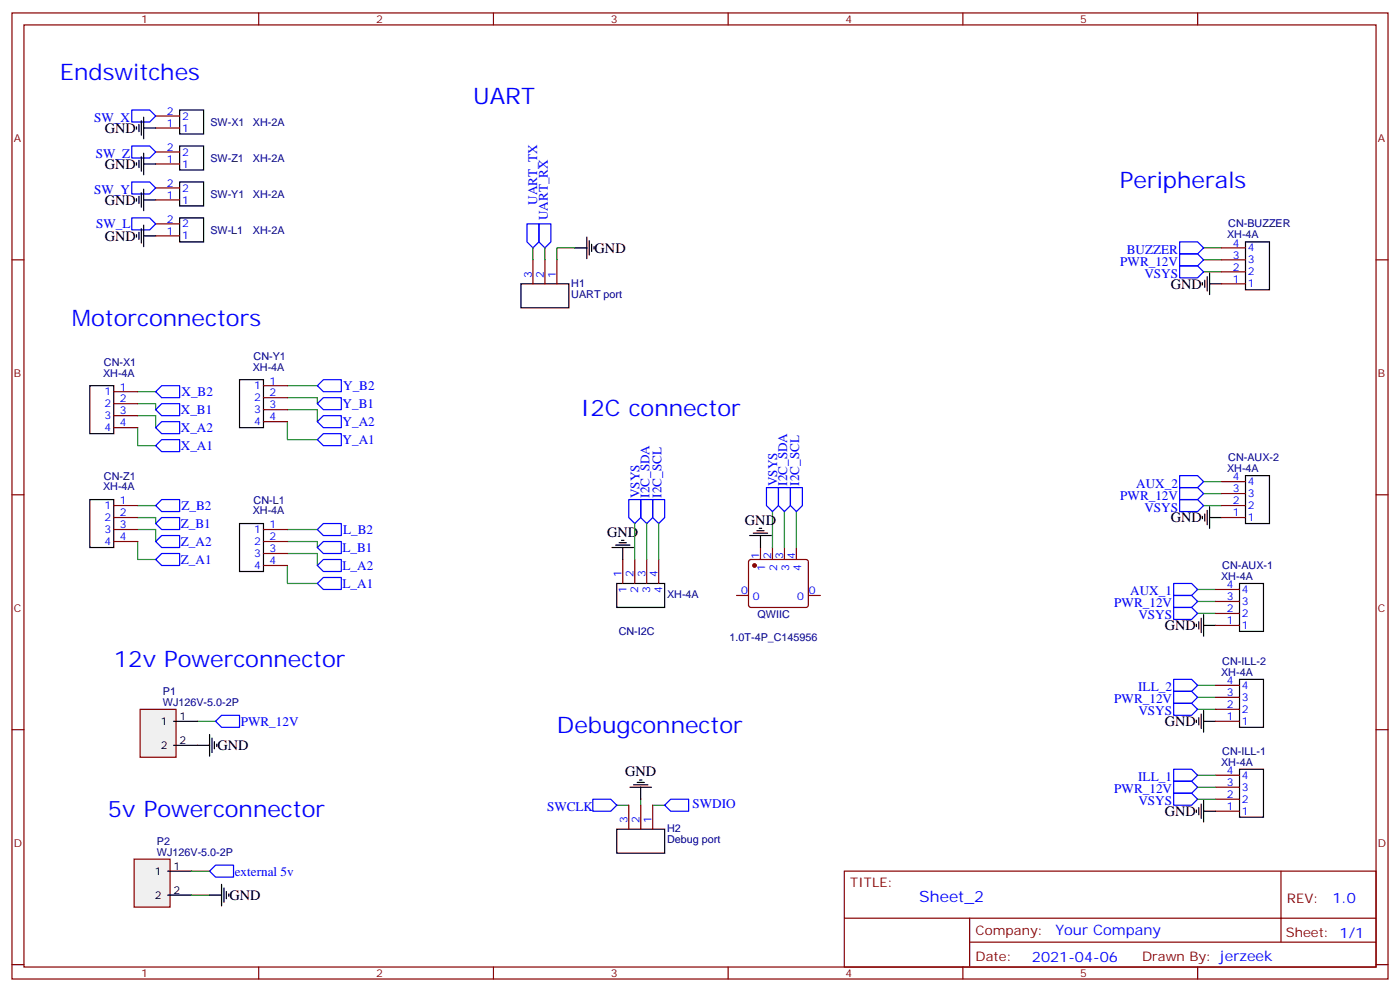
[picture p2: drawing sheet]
<svg xmlns="http://www.w3.org/2000/svg" width="412mm" height="292mm" viewBox="0 0 412 292" stroke-linecap="round" stroke-linejoin="round" font-family="sans-serif">
<g fill="none" stroke="#870000" stroke-width=".35">
<path d="M3.5 3.8h405.4v284.3h-405.4zM7.1 7.3h398.2v277.3h-398.2zM76.2 3.8v3.5M145.3 3.8v3.5M214.5 3.8v3.5M283.6 3.8v3.5M352.8 3.8v3.5M45.9 37.7h7M45.9 34.1h7M45.9 58.8h7M45.9 55.3h7M45.9 48.3h7"/>
<path d="M45.9 44.7h7M3.5 76.5h3.6M45.9 69.4h7M45.9 65.9h7M405.3 76.5h3.6M33.5 115.3h7.1M33.5 118.8h7.1M77.6 113.5h7.1M77.6 117.1h7.1M33.5 122.3h7.1M33.5 125.9h7.1M77.6 120.6h7.1"/>
<path d="M77.6 124.1h7.1M3.5 145.6h3.6M33.5 155.9h7.1M33.5 159.4h7.1M33.5 148.8h7.1M33.5 152.3h7.1M77.6 155.9h7.1M77.6 159.4h7.1M405.3 145.6h3.6M77.6 162.9h7.1M77.6 166.4h7.1M3.5 214.8h3.6"/>
<path d="M405.3 214.8h3.6M248.7 256.4h156.6v28.2h-156.6zM377.3 256.4v20.9M248.7 270.2h156.5M285.6 277.3h119.6M285.6 270.2v14.2M3.5 283.9h3.6M76.2 284.6v3.5M145.3 284.6v3.5M214.5 284.6v3.5M283.6 284.6v3.5M352.8 284.6v3.5"/>
<path d="M405.3 283.9h3.6"/>
</g>
<path d="M52.9 32.4h7.1v7h-7.1zM52.9 53.6h7.1v7h-7.1zM52.9 43h7.1v7h-7.1zM52.9 64.1h7.1v7.1h-7.1zM26.5 113.5h7v14.1h-7zM70.6 111.8h7v14.1h-7zM26.5 147h7v14.1h-7zM70.6 154.1h7v14.1h-7z" fill="none" stroke="#000" stroke-width=".35"/>
<g fill="none" stroke="#00f" stroke-width=".35">
<path d="M38.8 32.4h5.3l1.8 1.7-1.8 1.8h-5.3zM38.8 53.6h5.3l1.8 1.7-1.8 1.8h-5.3zM38.8 43h5.3l1.8 1.7-1.8 1.8h-5.3zM38.8 64.1h5.3l1.8 1.8-1.8 1.8h-5.3zM45.9 115.3l1.7-1.8h5.3v3.6h-5.3zM93.5 118.8l1.7-1.7h5.3v3.5h-5.3zM93.5 113.5l1.7-1.7h5.3v3.5h-5.3zM45.9 131.2l1.7-1.8h5.3v3.5h-5.3zM45.9 125.9l1.7-1.8h5.3v3.5h-5.3zM45.9 120.6l1.7-1.8h5.3v3.5h-5.3zM93.5 124.1l1.7-1.8h5.3v3.6h-5.3zM93.5 129.4l1.7-1.8h5.3v3.6h-5.3z"/>
<path d="M45.9 154.1l1.7-1.8h5.3v3.6h-5.3zM45.9 148.8l1.7-1.8h5.3v3.6h-5.3zM45.9 159.4l1.7-1.8h5.3v3.5h-5.3zM93.5 155.9l1.7-1.8h5.3v3.5h-5.3zM45.9 164.7l1.7-1.8h5.3v3.5h-5.3zM93.5 171.7l1.7-1.7h5.3v3.5h-5.3zM93.5 166.4l1.7-1.7h5.3v3.5h-5.3zM93.5 161.1l1.7-1.7h5.3v3.5h-5.3z"/>
</g>
<g fill="none" stroke="#008700" stroke-width=".35">
<path d="M40.6 118.8h5.3v1.8M40.6 115.3h5.3M84.7 117.1h8.8v1.7M84.7 113.5h8.8M40.6 125.9v5.3h5.3M40.6 122.3h5.3v3.6M84.7 124.1v5.3h8.8M84.7 120.6h8.8v3.5M40.6 159.4v5.3h5.3M40.6 155.9h5.3v3.5M40.6 152.3h5.3v1.8M40.6 148.8h5.3"/>
<path d="M84.7 159.4h8.8v1.7M84.7 155.9h8.8M84.7 166.4v5.3h8.8M84.7 162.9h8.8v3.5M58.2 212.3h5.3"/>
</g>
<path d="M41.3 208.8h10.6v14.1h-10.6z" fill="#f0f0f0" stroke="#870000" stroke-width=".35"/>
<g fill="none" stroke="#000" stroke-width=".35">
<path d="M40.2 37.3v.7M40.9 36.6v2.1M41.6 35.6v4.2M42.3 37.7h3.6M42.3 34.5v6.4M40.2 47.9v.7M40.2 58.5v.7M40.9 47.2v2.1M40.9 57.8v2.1M41.6 46.1v4.3M41.6 56.7v4.3M42.3 45.1v6.3"/>
<path d="M42.3 55.7v6.3M42.3 48.3h3.6M42.3 58.8h3.6M40.2 69.1v.7M40.9 68.4v2.1M41.6 67.3v4.2M42.3 66.3v6.3M42.3 69.4h3.6M366.9 71.2h7v14.1h-7zM354.2 83.2v.7M354.9 82.5v2.1M355.6 81.4v4.3"/>
<path d="M356.3 80.4v6.3M356.3 83.5h3.5M366.9 140h7v14.1h-7zM182.4 159.7h2.1M183.1 159h.7M220.8 157.6h6.4M221.9 156.9h4.2M223 156.2h2.1M223.7 155.5h.7M224 157.6v3.5M354.2 152v.7M354.9 151.3v2.1"/>
<path d="M355.6 150.2v4.2M356.3 152.3h3.5M356.3 149.2v6.3M180.3 161.1h6.3M181.3 160.4h4.3M181.7 171.7h14.1v7.1h-14.1zM183.4 161.1v3.6M365.1 171.7h7.1v14.1h-7.1zM352.4 183.7v.7M353.1 183v2.1M353.8 182v4.2M354.5 180.9v6.4"/>
<path d="M354.5 184.1h3.6M365.1 200h7.1v14.1h-7.1zM51.2 212.3h7M51.2 219.4h7M352.4 211.9v.8M353.1 211.2v2.2M353.8 210.2v4.2M354.5 212.3h3.6M354.5 209.1v6.4M185.6 231.7h6.3M186.6 231h4.3M187.7 230.3h2.1"/>
<path d="M188.4 229.6h.7M188.7 231.7v3.5M352.4 238.4v.7M353.1 237.7v2.1M353.8 236.6v4.3M354.5 238.8h3.6M354.5 235.6v6.3M365.1 226.4h7.1v14.1h-7.1zM181.7 244.1h14.1v7h-14.1z"/>
</g>
<g fill="none" stroke="#00f" stroke-width=".35">
<path d="M347.5 71.2h5.3l1.7 1.8-1.7 1.7h-5.3zM347.5 74.7h5.3l1.7 1.8-1.7 1.7h-5.3zM347.5 78.2h5.3l1.7 1.8-1.7 1.8h-5.3zM347.5 140h5.3l1.7 1.7-1.7 1.8h-5.3zM185.2 147h3.5v5.3l-1.7 1.8-1.8-1.8zM188.7 147h3.6v5.3l-1.8 1.8-1.8-1.8zM192.3 147h3.5v5.3l-1.8 1.8-1.7-1.8zM225.8 143.5h3.5v5.3l-1.8 1.8-1.7-1.8zM229.3 143.5h3.5v5.3l-1.7 1.8-1.8-1.8zM232.8 143.5h3.6v5.3l-1.8 1.8-1.8-1.8zM347.5 143.5h5.3l1.7 1.8-1.7 1.7h-5.3zM347.5 147h5.3l1.7 1.8-1.7 1.8h-5.3z"/>
<path d="M345.7 171.7h5.3l1.8 1.8-1.8 1.8h-5.3zM345.7 175.3h5.3l1.8 1.7-1.8 1.8h-5.3zM345.7 178.8h5.3l1.8 1.8-1.8 1.7h-5.3zM345.7 200h5.3l1.8 1.7-1.8 1.8h-5.3zM63.5 212.3l1.8-1.8h5.3v3.6h-5.3zM345.7 203.5h5.3l1.8 1.7-1.8 1.8h-5.3zM345.7 207h5.3l1.8 1.8-1.8 1.7h-5.3zM174.6 235.2h5.3l1.8 1.8-1.8 1.8h-5.3zM197.6 235.2h5.2v3.6h-5.2l-1.8-1.8zM345.7 233.5h5.3l1.8 1.7-1.8 1.8h-5.3zM345.7 229.9h5.3l1.8 1.8-1.8 1.8h-5.3zM345.7 226.4h5.3l1.8 1.8-1.8 1.7h-5.3z"/>
<path d="M61.7 256.4l1.8-1.8h5.3v3.6h-5.3z"/>
</g>
<g fill="none" stroke="#008700" stroke-width=".35">
<path d="M354.5 73h5.3M354.5 76.5h5.3M354.5 80h5.3M187 154.1v10.6M190.5 154.1v10.6M194 154.1v10.6M227.5 150.6v10.5M231.1 150.6v10.5M234.6 150.6v10.5M354.5 141.7h5.3M354.5 148.8h5.3M354.5 145.3h5.3"/>
<path d="M352.8 173.5h5.3M352.8 177h5.3M352.8 180.6h5.3M352.8 201.7h5.3M352.8 208.8h5.3M352.8 205.2h5.3M181.7 237h3.5M188.7 235.2v1.8M192.3 237h3.5M352.8 231.7h5.3M352.8 235.2h5.3M352.8 228.2h5.3"/>
</g>
<g fill="none" stroke="#870000" stroke-width=".35">
<path d="M359.8 76.5h7.1M359.8 73h7.1M359.8 83.5h7.1M359.8 80h7.1M359.8 152.3h7.1M359.8 148.8h7.1M359.8 145.3h7.1M359.8 141.7h7.1M183.4 164.7v7M187 164.7v7M190.5 164.7v7M194 164.7v7"/>
<path d="M217 175.3h3.5M220.7 164.9l.5-.2h16.2l.5 .2 .2 .5v12.7l-.2 .5-.5 .2h-16.2l-.5-.2-.2-.5v-12.7zM224 161.1v3.6M227.5 161.1v3.6M231.1 161.1v3.6M234.6 161.1v3.6M238.1 175.3h3.6M358.1 177h7M358.1 173.5h7M358.1 184.1h7M358.1 180.6h7M358.1 212.3h7"/>
<path d="M358.1 208.8h7M358.1 205.2h7M358.1 201.7h7M185.2 237v7.1M188.7 237v7.1M192.3 237v7.1M358.1 238.8h7M358.1 235.2h7M358.1 231.7h7M358.1 228.2h7"/>
</g>
<circle cx="222.2" cy="166.4" r=".53" fill="#870000" stroke="#870000" stroke-width=".35"/>
<path d="M39.5 252.9h10.6v14.1h-10.6z" fill="#f0f0f0" stroke="#870000" stroke-width=".35"/>
<g fill="none" stroke="#000" stroke-width=".35">
<path d="M169.3 73h3.6M172.9 69.8v6.3M173.6 70.8v4.3M174.3 71.9v2.1M175 72.6v.7M153.5 83.5h14.1v7.1h-14.1zM58.2 219.4h3.5M61.7 216.2v6.3M62.4 217.2v4.3M63.1 218.3v2.1M63.9 219v.7M49.4 256.4h7"/>
<path d="M49.4 263.5h7M61.7 263.5h3.6M65.3 260.3v6.3M66 261.3v4.3M66.7 262.4v2.1M67.4 263.1v.7"/>
</g>
<path d="M157 73v3.5M160.5 73v3.5M169.3 73h-5.3v3.5M56.4 256.4h5.3M56.4 263.5h5.3" fill="none" stroke="#008700" stroke-width=".35"/>
<path d="M157 76.5v7M160.5 76.5v7M164 76.5v7" fill="none" stroke="#870000" stroke-width=".35"/>
<path d="M155.2 65.9h3.5v5.3l-1.7 1.8-1.8-1.8zM158.7 65.9h3.6v5.3l-1.8 1.8-1.8-1.8z" fill="none" stroke="#00f" stroke-width=".35"/>
<g font-size="6.7" fill="#00f">
<text x="17.6" y="23.6">Endswitches</text>
<text x="139.3" y="30.6">UART</text>
<text x="329.8" y="55.3">Peripherals</text>
<text x="21.2" y="95.9">Motorconnectors</text>
<text x="171.1" y="122.3">I2C connector</text>
<text x="33.5" y="196.4">12v Powerconnector</text>
<text x="164" y="215.8">Debugconnector</text>
<text x="31.7" y="240.5">5v Powerconnector</text>
</g>
<text font-size="4.6" fill="#00f" x="270.8" y="265.4">Sheet_2</text>
<g font-size="4.2">
<text x="30.9" y="39.1">GND</text>
<text x="30.9" y="49.7">GND</text>
<text x="30.9" y="60.3">GND</text>
<text x="30.9" y="70.9">GND</text>
<text x="175.2" y="74.4">GND</text>
<text x="344.8" y="85">GND</text>
<text x="219.4" y="154.4">GND</text>
<text x="344.8" y="153.8">GND</text>
<text x="178.9" y="157.9">GND</text>
<text x="343.1" y="185.5">GND</text>
<text x="343.1" y="213.7">GND</text>
<text x="64" y="220.8">GND</text>
<text x="184.2" y="228.5">GND</text>
<text x="343.1" y="240.2">GND</text>
<text x="67.6" y="264.9">GND</text>
</g>
<g font-size="4.2" fill="#00f">
<text x="392.5" y="265.7">1.0</text>
<text x="310.9" y="275.2">Your Company</text>
<text x="304" y="283">2021-04-06</text>
</g>
<g font-size="3.9" fill="#00f">
<text x="27.8" y="35.9">SW_X</text>
<text x="28.2" y="46.5">SW_Z</text>
<text x="27.8" y="57.1">SW_Y</text>
<text x="158.2" y="60.2" transform="rotate(-90 158.2 60.2)">UART_TX</text>
<text x="161.4" y="64.8" transform="rotate(-90 161.4 64.8)">UART_RX</text>
<text x="28.3" y="67.1">SW_L</text>
<text x="331.9" y="74.7">BUZZER</text>
<text x="330" y="78.2">PWR_12V</text>
<text x="337.1" y="81.8">VSYS</text>
<text x="53.5" y="116.6">X_B2</text>
<text x="101.1" y="114.8">Y_B2</text>
<text x="53.3" y="122">X_B1</text>
<text x="100.9" y="120.2">Y_B1</text>
<text x="100.9" y="125.5">Y_A2</text>
<text x="53.3" y="127.2">X_A2</text>
<text x="100.9" y="130.8">Y_A1</text>
<text x="53.3" y="132.5">X_A1</text>
<text x="228.9" y="143.1" transform="rotate(-90 228.9 143.1)">VSYS</text>
<text x="231.8" y="143" transform="rotate(-90 231.8 143)">I2C_SDA</text>
<text x="235.4" y="143" transform="rotate(-90 235.4 143)">I2C_SCL</text>
<text x="334.7" y="143.5">AUX_2</text>
<text x="188.3" y="146.7" transform="rotate(-90 188.3 146.7)">VSYS</text>
<text x="191.3" y="146.5" transform="rotate(-90 191.3 146.5)">I2C_SDA</text>
<text x="194.8" y="146.5" transform="rotate(-90 194.8 146.5)">I2C_SCL</text>
<text x="330" y="147">PWR_12V</text>
<text x="53.3" y="155.5">Z_B1</text>
<text x="53.5" y="150.1">Z_B2</text>
<text x="337.1" y="150.6">VSYS</text>
<text x="53.3" y="160.8">Z_A2</text>
<text x="101.1" y="157.2">L_B2</text>
<text x="53.3" y="166">Z_A1</text>
<text x="100.9" y="167.8">L_A2</text>
<text x="100.9" y="162.5">L_B1</text>
<text x="100.9" y="173.1">L_A1</text>
<text x="328.2" y="178.8">PWR_12V</text>
<text x="332.9" y="175.3">AUX_1</text>
<text x="335.3" y="182.3">VSYS</text>
<text x="335.3" y="203.5">ILL_2</text>
<text x="328.2" y="207">PWR_12V</text>
<text x="70.9" y="213.7">PWR_12V</text>
<text x="335.3" y="210.5">VSYS</text>
<text x="328.2" y="233.5">PWR_12V</text>
<text x="335.3" y="229.9">ILL_1</text>
<text x="161.1" y="238.8">SWCLK</text>
<text x="204" y="237.8">SWDIO</text>
<text x="335.3" y="237">VSYS</text>
<text x="69.2" y="257.8">external 5v</text>
</g>
<g font-size="3.9" fill="#800">
<text x="250.5" y="261">TITLE:</text>
<text x="379.1" y="265.7">REV:</text>
<text x="287.4" y="275.2">Company:</text>
<text x="378.7" y="275.8">Sheet: 1/1</text>
<text x="287.4" y="282.9">Date:</text>
<text x="336.4" y="282.9">Drawn By: jerzeek</text>
</g>
<g font-size="3.2" fill="#800">
<text x="41.6" y="6.8">1</text>
<text x="110.8" y="6.8">2</text>
<text x="179.9" y="6.8">3</text>
<text x="249.1" y="6.8">4</text>
<text x="318.2" y="6.8">5</text>
<text x="4.1" y="41.9">A</text>
<text x="405.9" y="41.9">A</text>
<text x="4.1" y="111.1">B</text>
<text x="405.9" y="111.1">B</text>
<text x="4.1" y="180.2">C</text>
<text x="405.9" y="180.2">C</text>
<text x="4.1" y="249.3">D</text>
<text x="405.9" y="249.3">D</text>
<text x="41.6" y="287.6">1</text>
<text x="110.8" y="287.6">2</text>
<text x="179.9" y="287.6">3</text>
<text x="249.1" y="287.6">4</text>
<text x="318.2" y="287.6">5</text>
</g>
<g font-size="3.2" fill="#00f">
<text x="49.1" y="33.8">2</text>
<text x="53.6" y="35.2">2</text>
<text x="49.1" y="37.3">1</text>
<text x="53.6" y="38.7">1</text>
<text x="49.1" y="47.9">1</text>
<text x="49.1" y="44.4">2</text>
<text x="53.6" y="45.8">2</text>
<text x="53.6" y="49.3">1</text>
<text x="49.1" y="58.5">1</text>
<text x="49.1" y="55">2</text>
<text x="53.6" y="59.9">1</text>
<text x="53.6" y="56.4">2</text>
<text x="49.1" y="65.5">2</text>
<text x="49.1" y="69.1">1</text>
<text x="53.6" y="70.5">1</text>
<text x="53.6" y="67">2</text>
<text x="363.1" y="76.1">3</text>
<text x="363.1" y="72.6">4</text>
<text x="367.6" y="77.5">3</text>
<text x="367.6" y="74">4</text>
<text x="156.6" y="81.8" transform="rotate(-90 156.6 81.8)">3</text>
<text x="160.2" y="81.8" transform="rotate(-90 160.2 81.8)">2</text>
<text x="163.7" y="81.8" transform="rotate(-90 163.7 81.8)">1</text>
<text x="363.1" y="83.2">1</text>
<text x="363.1" y="79.7">2</text>
<text x="367.6" y="81.1">2</text>
<text x="367.6" y="84.6">1</text>
<text x="79.4" y="113.2">1</text>
<text x="30.8" y="116.3">1</text>
<text x="30.8" y="119.9">2</text>
<text x="35.3" y="114.9">1</text>
<text x="35.3" y="118.5">2</text>
<text x="74.9" y="114.6">1</text>
<text x="74.9" y="118.1">2</text>
<text x="79.4" y="116.7">2</text>
<text x="30.8" y="123.4">3</text>
<text x="35.3" y="122">3</text>
<text x="35.3" y="125.5">4</text>
<text x="74.9" y="121.6">3</text>
<text x="74.9" y="125.2">4</text>
<text x="79.4" y="120.2">3</text>
<text x="79.4" y="123.8">4</text>
<text x="30.8" y="126.9">4</text>
<text x="363.1" y="141.4">4</text>
<text x="367.6" y="142.8">4</text>
<text x="30.8" y="149.9">1</text>
<text x="35.3" y="148.4">1</text>
<text x="363.1" y="148.4">2</text>
<text x="363.1" y="144.9">3</text>
<text x="367.6" y="149.9">2</text>
<text x="367.6" y="146.3">3</text>
<text x="30.8" y="153.4">2</text>
<text x="35.3" y="152">2</text>
<text x="35.3" y="155.5">3</text>
<text x="79.4" y="155.5">1</text>
<text x="363.1" y="152">1</text>
<text x="367.6" y="153.4">1</text>
<text x="30.8" y="156.9">3</text>
<text x="30.8" y="160.4">4</text>
<text x="35.3" y="159">4</text>
<text x="74.9" y="156.9">1</text>
<text x="74.9" y="160.4">2</text>
<text x="79.4" y="159">2</text>
<text x="74.9" y="164">3</text>
<text x="74.9" y="167.5">4</text>
<text x="79.4" y="162.6">3</text>
<text x="79.4" y="166.1">4</text>
<text x="223.7" y="164.5" transform="rotate(-90 223.7 164.5)">1</text>
<text x="225.4" y="168" transform="rotate(-90 225.4 168)">1</text>
<text x="227.2" y="164.5" transform="rotate(-90 227.2 164.5)">2</text>
<text x="229" y="168" transform="rotate(-90 229 168)">2</text>
<text x="230.7" y="164.5" transform="rotate(-90 230.7 164.5)">3</text>
<text x="232.5" y="168" transform="rotate(-90 232.5 168)">3</text>
<text x="234.2" y="164.5" transform="rotate(-90 234.2 164.5)">4</text>
<text x="236" y="168" transform="rotate(-90 236 168)">4</text>
<text x="183.1" y="170" transform="rotate(-90 183.1 170)">1</text>
<text x="186.6" y="170" transform="rotate(-90 186.6 170)">2</text>
<text x="190.1" y="170" transform="rotate(-90 190.1 170)">3</text>
<text x="193.7" y="170" transform="rotate(-90 193.7 170)">4</text>
<text x="361.3" y="173.1">4</text>
<text x="184.5" y="174.5" transform="rotate(-90 184.5 174.5)">1</text>
<text x="188" y="174.5" transform="rotate(-90 188 174.5)">2</text>
<text x="191.6" y="174.5" transform="rotate(-90 191.6 174.5)">3</text>
<text x="195.1" y="174.5" transform="rotate(-90 195.1 174.5)">4</text>
<text x="218.3" y="174.9">0</text>
<text x="221.8" y="176.7">0</text>
<text x="234.8" y="176.7">0</text>
<text x="238.3" y="174.9">0</text>
<text x="361.3" y="176.7">3</text>
<text x="365.8" y="178.1">3</text>
<text x="365.8" y="174.6">4</text>
<text x="361.3" y="183.7">1</text>
<text x="361.3" y="180.2">2</text>
<text x="365.8" y="185.1">1</text>
<text x="365.8" y="181.6">2</text>
<text x="361.3" y="201.4">4</text>
<text x="365.8" y="202.8">4</text>
<text x="361.3" y="208.4">2</text>
<text x="361.3" y="204.9">3</text>
<text x="365.8" y="209.8">2</text>
<text x="365.8" y="206.3">3</text>
<text x="361.3" y="211.9">1</text>
<text x="365.8" y="213.4">1</text>
<text x="361.3" y="227.8">4</text>
<text x="361.3" y="231.4">3</text>
<text x="365.8" y="232.8">3</text>
<text x="365.8" y="229.2">4</text>
<text x="361.3" y="238.4">1</text>
<text x="361.3" y="234.9">2</text>
<text x="365.8" y="239.8">1</text>
<text x="365.8" y="236.3">2</text>
<text x="184.9" y="242.3" transform="rotate(-90 184.9 242.3)">3</text>
<text x="188.4" y="242.3" transform="rotate(-90 188.4 242.3)">2</text>
<text x="191.9" y="242.3" transform="rotate(-90 191.9 242.3)">1</text>
</g>
<g font-size="3.2" fill="#000080">
<text x="62" y="37">SW-X1</text>
<text x="74.5" y="37">XH-2A</text>
<text x="62" y="47.6">SW-Z1</text>
<text x="74.5" y="47.6">XH-2A</text>
<text x="62" y="58.2">SW-Y1</text>
<text x="74.5" y="58.2">XH-2A</text>
<text x="62" y="68.8">SW-L1</text>
<text x="74.5" y="68.8">XH-2A</text>
<text x="361.5" y="70.1">XH-4A</text>
<text x="361.8" y="67">CN-BUZZER</text>
<text x="168.3" y="87.6">UART port</text>
<text x="168.3" y="84.5">H1</text>
<text x="30.6" y="107.6">CN-X1</text>
<text x="74.7" y="105.9">CN-Y1</text>
<text x="30.4" y="110.8">XH-4A</text>
<text x="74.5" y="109.1">XH-4A</text>
<text x="361.8" y="135.7">CN-AUX-2</text>
<text x="30.6" y="141.1">CN-Z1</text>
<text x="361.5" y="138.9">XH-4A</text>
<text x="30.4" y="144.4">XH-4A</text>
<text x="74.7" y="148.2">CN-L1</text>
<text x="74.5" y="151.4">XH-4A</text>
<text x="360.1" y="167.5">CN-AUX-1</text>
<text x="359.7" y="170.7">XH-4A</text>
<text x="196.5" y="175.9">XH-4A</text>
<text x="223.1" y="181.8">QWIIC</text>
<text x="182.3" y="186.9">CN-I2C</text>
<text x="214.9" y="188.7">1.0T-4P_C145956</text>
<text x="360.1" y="195.7">CN-ILL-2</text>
<text x="359.7" y="198.9">XH-4A</text>
<text x="48" y="207.7">WJ126V-5.0-2P</text>
<text x="48" y="204.5">P1</text>
<text x="359.7" y="225.4">XH-4A</text>
<text x="360.1" y="222.2">CN-ILL-1</text>
<text x="196.5" y="245">H2</text>
<text x="46.2" y="251.8">WJ126V-5.0-2P</text>
<text x="46.2" y="248.6">P2</text>
<text x="196.5" y="248.1">Debug port</text>
</g>
<g font-size="3.2">
<text x="47.4" y="213.4">1</text>
<text x="52.9" y="211.9">1</text>
<text x="47.4" y="220.4">2</text>
<text x="52.9" y="219">2</text>
<text x="45.6" y="257.5">1</text>
<text x="51.2" y="256">1</text>
<text x="51.2" y="263.1">2</text>
<text x="45.6" y="264.5">2</text>
</g>
</svg>
